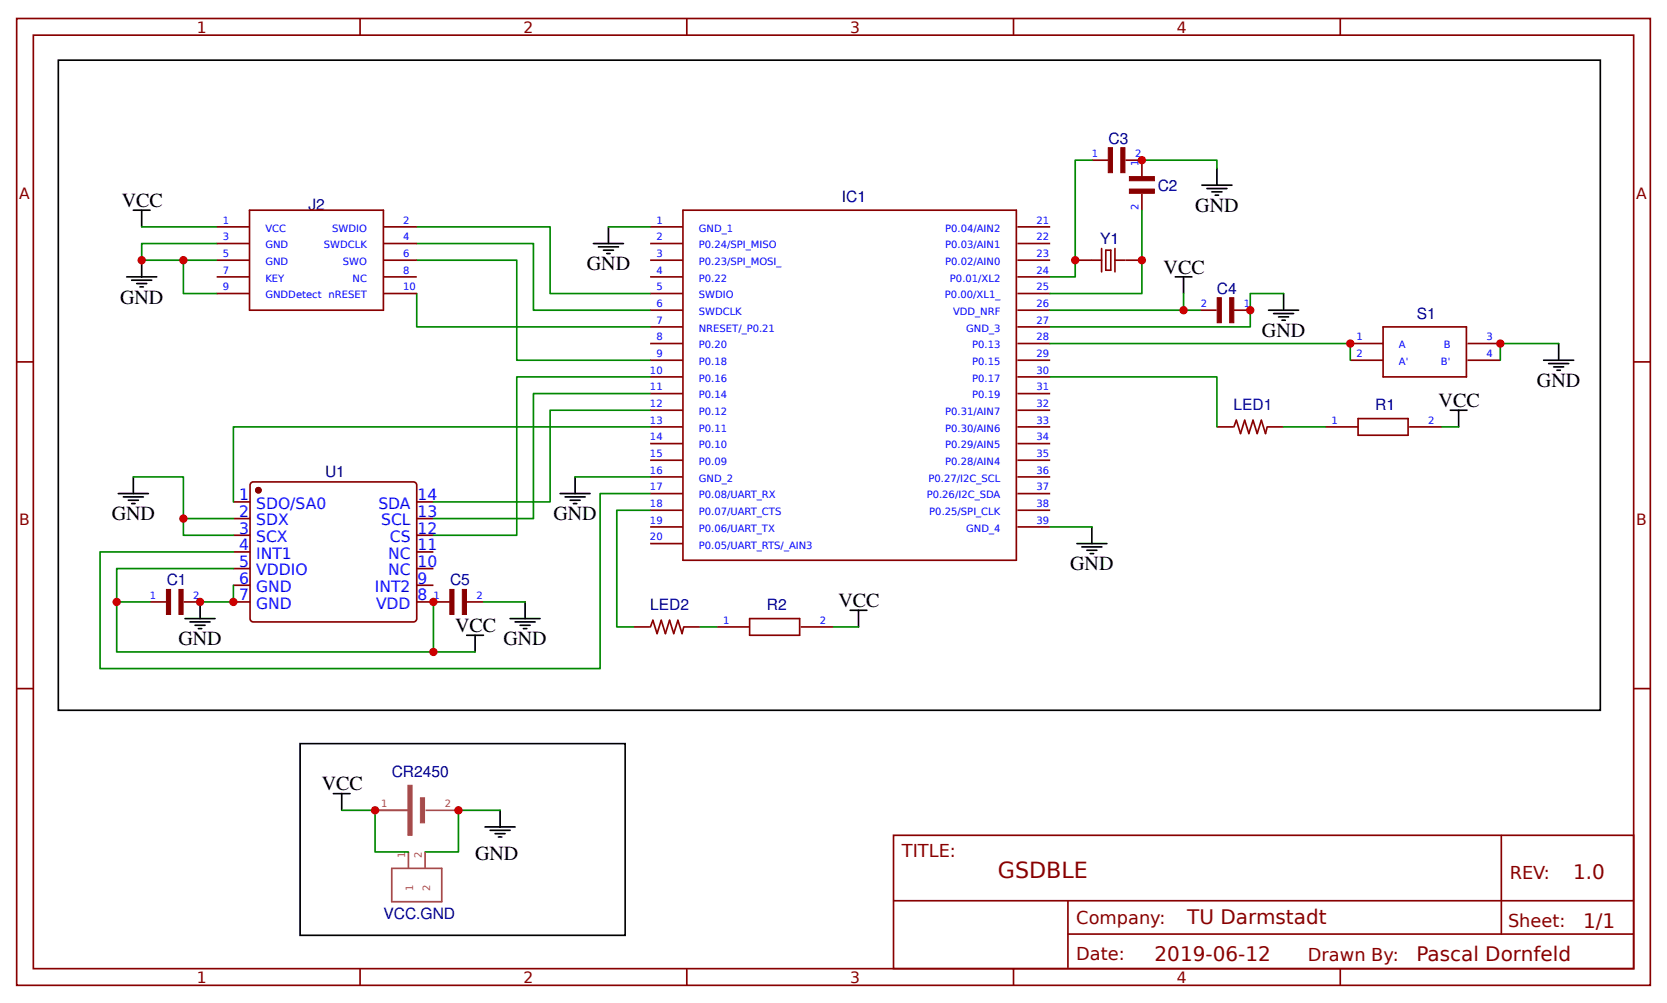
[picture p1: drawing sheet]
<svg xmlns="http://www.w3.org/2000/svg" width="265mm" height="159mm" viewBox="0 0 265 159" stroke-linecap="round" stroke-linejoin="round" font-family="sans-serif">
<g fill="none" stroke="#800" stroke-width=".26">
<path d="M2.6 2.9h259.3v153.5h-259.3zM5.3 5.6h254v148.1h-254zM57.1 2.9v2.7M109 2.9v2.7M160.9 2.9v2.7M212.7 2.9v2.7M34.4 36h5.2M34.4 38.7h5.2M39.6 33.4h21.3v15.8h-21.3zM60.9 36h5.2M60.9 38.7h5.2M103.2 36h5.2"/>
<path d="M103.2 38.7h5.2M108.4 33.4h52.9v55.5h-52.9zM161.5 36h5.2M161.5 38.7h5.2M173.3 25.4h2.6M174.8 39.4v3.8M175.5 39.7h.8v3.2h-.8zM177 39.4v3.8M178.6 25.4h2.6v2.6M181.2 30.8v2.6M2.6 57.4h2.7M34.4 41.3h5.2"/>
<path d="M34.4 43.9h5.2M34.4 46.6h5.2M60.9 41.3h5.2M60.9 43.9h5.2M60.9 46.6h5.2M103.2 41.3h5.2M103.2 43.9h5.2M103.2 46.6h5.2M103.2 49.2h5.2M103.2 51.9h5.2M103.2 54.5h5.2M103.2 57.2h5.2"/>
<path d="M103.2 59.8h5.2M161.5 41.3h5.2M161.5 43.9h5.2M161.5 46.6h5.2M161.5 49.2h5.2M161.5 51.9h5.2M161.5 54.5h5.2M161.5 57.2h5.2M161.5 59.8h5.2M170.7 41.3h4.1M177 41.3h1.6M178.6 41.3h2.6"/>
<path d="M190.5 49.2h2.6M195.8 49.2h2.6M214.3 54.5h5.2M214.3 57.2h5.2M219.5 51.9h13.3v7.9h-13.3zM232.9 54.5h5.2M232.9 57.2h5.2M259.3 57.4h2.6M37 79.7h2.7M39.8 76.8l.4-.3 25.7 .1 .2 .4v21.5l-.5 .2-25.7-.1-.2-.4zM66.1 79.7h2.7M103.2 62.5h5.2"/>
<path d="M103.2 65.1h5.2M103.2 67.8h5.2M103.2 70.4h5.2M103.2 73.1h5.2M103.2 75.7h5.2M103.2 78.3h5.2M161.5 62.5h5.2M161.5 65.1h5.2M161.5 67.8h5.2M161.5 70.4h5.2M161.5 73.1h5.2M161.5 75.7h5.2"/>
<path d="M161.5 78.3h5.2M193.1 67.8h2.7M195.8 67.8l.4-1.1 .7 2.1 .7-2.1 .6 2.1 .7-2.1 .6 2.1 .7-2.1 .7 2.1 .2-1h2.6M210.3 67.8h5.3M215.6 66.4h7.9v2.7h-7.9zM223.7 67.8h5.2M23.8 95.5h2.6M29.1 95.5h2.6M37 82.3h2.7M37 85h2.7M37 87.6h2.7M37 90.2h2.7"/>
<path d="M37 92.9h2.7M37 95.5h2.7M66.1 82.3h2.7M66.1 85h2.7M66.1 87.6h2.7M66.1 90.2h2.7M66.1 92.9h2.7M66.1 95.5h5.3M74.1 95.5h2.6M100.5 99.5h2.6M103.2 81h5.2M103.2 83.6h5.2"/>
<path d="M103.2 86.3h5.2M103.2 99.5l.4-1 .7 2.1 .6-2.1 .7 2.1 .7-2.1 .6 2.1 .7-2.1 .7 2.1 .2-1.1h2.6M113.8 99.5h5.2M119 98.2h7.9v2.6h-7.9zM127.1 99.5h5.2M161.5 81h5.2M161.5 83.6h5.2M2.6 109.3h2.7M259.3 109.3h2.6M141.8 132.6h117.5v21.1h-117.5zM238.3 132.6v15.7M57.1 153.7v2.7"/>
<path d="M109 153.7v2.7M141.8 143h117.4M160.9 153.7v2.7M169.5 148.3h89.7M169.5 143v10.6M212.7 153.7v2.7"/>
</g>
<circle cx="41" cy="77.8" r=".4" fill="#800" stroke="#800" stroke-width=".26"/>
<g fill="none" stroke="#000" stroke-width=".26">
<path d="M9.3 9.6h244.7v103.1h-244.7zM21.2 33.4h2.6M22.5 33.4v2.6M94.2 38.7h4.8M95 39.2h3.2M95.8 39.7h1.6M96.6 36v2.7M190.8 29.4h4.7M191.6 29.9h3.1M192.4 30.5h1.5M192.9 31h.5M193.1 26.7v2.7"/>
<path d="M20.1 43.9h4.8M20.9 44.5h3.2M21.7 45h1.6M22.2 45.5h.6M22.5 41.3v2.6M96.3 40.2h.5M186.5 43.9h2.7M187.9 43.9v2.7M201.3 49.2h4.8M202.1 49.8h3.2M202.9 50.3h1.6M203.5 50.8h.5"/>
<path d="M203.7 46.6v2.6M245 57.2h4.8M245.8 57.7h3.2M246.6 58.2h1.6M247.1 58.8h.5M247.4 54.5v2.7M18.8 78.3h4.7M19.6 78.9h3.2M20.4 79.4h1.6M20.9 79.9h.5M21.2 75.7v2.6M88.9 78.3h4.8"/>
<path d="M89.7 78.9h3.2M90.5 79.4h1.6M91 79.9h.5M91.3 75.7v2.6M230.2 65.1h2.6M231.5 65.1v2.7M29.4 98.2h4.7M30.2 98.7h3.1M31 99.2h1.5M31.5 99.8h.5M31.7 95.5v2.7M81 98.2h4.7"/>
<path d="M81.8 98.7h3.1M82.5 99.2h1.6M83.1 99.8h.5M83.3 95.5v2.7M134.9 96.9h2.7M136.3 96.9v2.6M170.9 86.3h4.8M171.7 86.8h3.2M172.5 87.3h1.6M173 87.9h.6M173.3 83.6v2.7M47.6 118h51.6v30.5h-51.6z"/>
<path d="M74.1 100.8h2.6M75.4 100.8v2.7M52.9 126h2.7M54.2 126v2.6M77 131.3h4.8M77.8 131.8h3.2M78.6 132.3h1.6M79.1 132.8h.5M79.4 128.6v2.7"/>
</g>
<g fill="none" stroke="#080" stroke-width=".26">
<path d="M22.5 36h11.9M34.4 38.7h-11.9v2.6h11.9M66.1 38.7h18.6v10.5h18.5M66.1 36h21.2v10.6h15.9M96.6 36h6.6M173.3 25.4h-2.6v18.5h-4M181.2 33.4v13.2h-14.5M181.2 25.4h11.9v1.3M29.1 41.3v5.3h5.3M66.1 46.6v5.3h37.1M66.1 41.3h15.9v15.9h21.2M103.2 59.8h-21.2v25.2h-13.2"/>
<path d="M166.7 59.8h26.4v8M166.7 54.5h47.6v2.7M187.9 46.6v2.6h-21.2M187.9 49.2h2.6M203.7 46.6h-5.3v5.3h-31.7M247.4 54.5h-9.3v2.7M21.2 75.7h7.9v6.6h7.9M91.3 75.7h11.9M103.2 62.5h-18.5v19.8h-15.9M103.2 65.1h-15.9v14.6h-18.5M103.2 67.8h-66.2v11.9M103.2 78.3h-8v27.8h-79.3v-18.5h21.1"/>
<path d="M203.7 67.8h6.6M228.9 67.8h2.6M18.5 95.5h5.3M29.1 82.3v2.7h7.9M37 90.2h-18.5v13.3h50.3v-8M37 92.9v2.6h-5.3M76.7 95.5h6.6M103.2 81h-5.3v18.5h2.6M111.1 99.5h2.7M132.3 99.5h4M166.7 83.6h6.6M68.8 103.5h6.6"/>
<path d="M54.2 128.6h5.3v6.6h5.3M79.4 128.6h-6.6v6.6h-5.3"/>
</g>
<g fill="#800" stroke="#800" stroke-width=".16">
<path d="M179.3 30h3.9v.7h-3.9z"/>
<path d="M179.3 28h3.9v.7h-3.9z"/>
<path d="M177.9 23.4h.7v4h-.7z"/>
<path d="M175.9 23.4h.7v4h-.7z"/>
<path d="M193.2 47.3h.6v3.9h-.6z"/>
<path d="M195.2 47.3h.6v3.9h-.6z"/>
<path d="M28.4 93.6h.7v3.9h-.7z"/>
<path d="M26.4 93.6h.7v3.9h-.7z"/>
<path d="M73.4 93.6h.6v3.9h-.6z"/>
<path d="M71.4 93.6h.7v3.9h-.7z"/>
</g>
<g fill="#a54b4b" stroke="#a54b4b" stroke-width=".16">
<path d="M64.7 124.6h.7v8h-.7z"/>
<path d="M66.7 126.6h.7v4h-.7z"/>
</g>
<path d="M59.5 128.6h5.2M62.2 137.8h7.9v5.3h-7.9zM64.8 135.2v2.6M67.5 135.2v2.6M67.6 128.6h5.2" fill="none" stroke="#a54b4b" stroke-width=".26"/>
<g fill="#c00">
<circle cx="31.8" cy="95.5" r=".66"/>
<circle cx="18.5" cy="95.5" r=".66"/>
<circle cx="72.8" cy="128.6" r=".66"/>
<circle cx="59.5" cy="128.6" r=".66"/>
<circle cx="68.8" cy="95.5" r=".66"/>
<circle cx="68.8" cy="103.5" r=".66"/>
<circle cx="198.4" cy="49.2" r=".66"/>
<circle cx="29.1" cy="82.3" r=".66"/>
<circle cx="181.2" cy="25.4" r=".66"/>
<circle cx="181.2" cy="41.3" r=".66"/>
<circle cx="238.1" cy="54.5" r=".66"/>
<circle cx="214.3" cy="54.5" r=".66"/>
<circle cx="29.1" cy="41.3" r=".66"/>
<circle cx="37" cy="95.5" r=".66"/>
<circle cx="22.5" cy="41.3" r=".66"/>
<circle cx="187.9" cy="49.2" r=".66"/>
<circle cx="170.7" cy="41.3" r=".66"/>
</g>
<text font-size="3.5" fill="#800" x="158.4" y="139.4">GSDBLE</text>
<g font-size="3.2">
<text x="19.3" y="32.8">VCC</text>
<text x="189.7" y="33.6">GND</text>
<text x="93.1" y="42.9">GND</text>
<text x="184.7" y="43.4">VCC</text>
<text x="19" y="48.2">GND</text>
<text x="200.3" y="53.5">GND</text>
<text x="228.3" y="64.6">VCC</text>
<text x="243.9" y="61.4">GND</text>
<text x="17.7" y="82.6">GND</text>
<text x="87.8" y="82.6">GND</text>
<text x="169.9" y="90.5">GND</text>
<text x="72.2" y="100.3">VCC</text>
<text x="133.1" y="96.3">VCC</text>
<text x="28.3" y="102.4">GND</text>
<text x="79.9" y="102.4">GND</text>
<text x="51.1" y="125.4">VCC</text>
<text x="75.4" y="136.6">GND</text>
</g>
<g font-size="3.2" fill="#800">
<text x="249.7" y="139.5">1.0</text>
<text x="188.4" y="146.7">TU Darmstadt</text>
<text x="251.3" y="147.3">1/1</text>
<text x="183.3" y="152.6">2019-06-12</text>
<text x="224.8" y="152.5">Pascal Dornfeld</text>
</g>
<g font-size="2.8" fill="#800">
<text x="143.1" y="136">TITLE:</text>
<text x="239.6" y="139.5">REV:</text>
<text x="170.8" y="146.7">Company:</text>
<text x="239.3" y="147.1">Sheet:</text>
<text x="170.8" y="152.4">Date:</text>
<text x="207.6" y="152.5">Drawn By:</text>
</g>
<g font-size="2.5" fill="#800">
<text x="31.2" y="5.2">1</text>
<text x="83.1" y="5.2">2</text>
<text x="134.9" y="5.2">3</text>
<text x="186.8" y="5.2">4</text>
<text x="3" y="31.5">A</text>
<text x="259.7" y="31.5">A</text>
<text x="3" y="83.4">B</text>
<text x="259.7" y="83.4">B</text>
<text x="31.2" y="156">1</text>
<text x="83.1" y="156">2</text>
<text x="134.9" y="156">3</text>
<text x="186.8" y="156">4</text>
</g>
<g font-size="2.5" fill="#000080">
<text x="175.9" y="22.8">C3</text>
<text x="48.9" y="33.4">J2</text>
<text x="133.6" y="32">IC1</text>
<text x="183.8" y="30.3">C2</text>
<text x="174.6" y="38.7">Y1</text>
<text x="193.1" y="46.6">C4</text>
<text x="224.9" y="50.6">S1</text>
<text x="195.8" y="65.1">LED1</text>
<text x="218.3" y="65.1">R1</text>
<text x="51.6" y="75.7">U1</text>
<text x="26.5" y="92.9">C1</text>
<text x="71.4" y="92.9">C5</text>
<text x="103.2" y="96.9">LED2</text>
<text x="121.7" y="96.9">R2</text>
<text x="62.2" y="123.3">CR2450</text>
<text x="60.9" y="145.8">VCC.GND</text>
</g>
<g font-size="2.5" fill="#00f">
<text x="38" y="79.4">1</text>
<text x="38" y="82">2</text>
<text x="40.7" y="80.7">SDO/SA0</text>
<text x="40.7" y="83.4">SDX</text>
<text x="60.1" y="80.7">SDA</text>
<text x="60.5" y="83.4">SCL</text>
<text x="66.3" y="82">13</text>
<text x="66.3" y="79.4">14</text>
<text x="38" y="84.7">3</text>
<text x="38" y="87.3">4</text>
<text x="38" y="90">5</text>
<text x="40.7" y="86">SCX</text>
<text x="40.7" y="88.7">INT1</text>
<text x="61.6" y="88.7">NC</text>
<text x="61.9" y="86">CS</text>
<text x="66.3" y="90">10</text>
<text x="66.3" y="87.3">11</text>
<text x="66.3" y="84.7">12</text>
<text x="38" y="92.6">6</text>
<text x="38" y="95.3">7</text>
<text x="40.7" y="91.3">VDDIO</text>
<text x="40.7" y="94">GND</text>
<text x="59.5" y="94">INT2</text>
<text x="61.6" y="91.3">NC</text>
<text x="66.3" y="95.3">8</text>
<text x="66.3" y="92.6">9</text>
<text x="40.7" y="96.6">GND</text>
<text x="59.7" y="96.6">VDD</text>
</g>
<g font-size="1.6" fill="#00f">
<text x="173.3" y="24.9">1</text>
<text x="180.2" y="24.9">2</text>
<text x="180.7" y="26.4" transform="rotate(-90 180.7 26.4)">1</text>
<text x="35.4" y="35.5">1</text>
<text x="64" y="35.5">2</text>
<text x="104.2" y="35.5">1</text>
<text x="164.5" y="35.5">21</text>
<text x="180.7" y="33.3" transform="rotate(-90 180.7 33.3)">2</text>
<text x="35.4" y="38.1">3</text>
<text x="35.4" y="40.8">5</text>
<text x="42.1" y="36.8">VCC</text>
<text x="42.1" y="39.4">GND</text>
<text x="51.4" y="39.4">SWDCLK</text>
<text x="52.7" y="36.8">SWDIO</text>
<text x="64" y="38.1">4</text>
<text x="64" y="40.8">6</text>
<text x="104.2" y="38.1">2</text>
<text x="104.2" y="40.8">3</text>
<text x="110.9" y="36.8">GND_1</text>
<text x="110.9" y="39.4">P0.24/SPI_MISO</text>
<text x="150" y="36.8">P0.04/AIN2</text>
<text x="150" y="39.4">P0.03/AIN1</text>
<text x="164.5" y="38.1">22</text>
<text x="164.5" y="40.8">23</text>
<text x="35.4" y="43.4">7</text>
<text x="35.4" y="46.1">9</text>
<text x="42.1" y="42.1">GND</text>
<text x="42.1" y="44.7">KEY</text>
<text x="42.1" y="47.4">GNDDetect nRESET</text>
<text x="54.4" y="42.1">SWO</text>
<text x="56" y="44.7">NC</text>
<text x="64" y="43.4">8</text>
<text x="64" y="46.1">10</text>
<text x="104.2" y="43.4">4</text>
<text x="104.2" y="46.1">5</text>
<text x="110.9" y="42.1">P0.23/SPI_MOSI_</text>
<text x="110.9" y="44.7">P0.22</text>
<text x="110.9" y="47.4">SWDIO</text>
<text x="150" y="47.4">P0.00/XL1_</text>
<text x="150" y="42.1">P0.02/AIN0</text>
<text x="150.8" y="44.7">P0.01/XL2</text>
<text x="164.5" y="43.4">24</text>
<text x="164.5" y="46.1">25</text>
<text x="104.2" y="48.7">6</text>
<text x="104.2" y="51.4">7</text>
<text x="110.9" y="50">SWDCLK</text>
<text x="110.9" y="52.7">NRESET/_P0.21</text>
<text x="151.3" y="50">VDD_NRF</text>
<text x="153.3" y="52.7">GND_3</text>
<text x="164.5" y="48.7">26</text>
<text x="164.5" y="51.4">27</text>
<text x="190.6" y="48.7">2</text>
<text x="197.4" y="48.7">1</text>
<text x="103.2" y="59.3">10</text>
<text x="104.2" y="54">8</text>
<text x="104.2" y="56.7">9</text>
<text x="110.9" y="55.3">P0.20</text>
<text x="110.9" y="58">P0.18</text>
<text x="154.3" y="55.3">P0.13</text>
<text x="154.3" y="58">P0.15</text>
<text x="164.5" y="54">28</text>
<text x="164.5" y="56.7">29</text>
<text x="164.5" y="59.3">30</text>
<text x="215.3" y="54">1</text>
<text x="215.3" y="56.7">2</text>
<text x="222" y="55.3">A</text>
<text x="222" y="58">A'</text>
<text x="228.7" y="58">B'</text>
<text x="229.1" y="55.3">B</text>
<text x="236" y="54">3</text>
<text x="236" y="56.7">4</text>
<text x="103.2" y="61.9">11</text>
<text x="103.2" y="64.6">12</text>
<text x="110.9" y="60.6">P0.16</text>
<text x="110.9" y="63.2">P0.14</text>
<text x="110.9" y="65.9">P0.12</text>
<text x="150" y="65.9">P0.31/AIN7</text>
<text x="154.3" y="60.6">P0.17</text>
<text x="154.3" y="63.2">P0.19</text>
<text x="164.5" y="61.9">31</text>
<text x="164.5" y="64.6">32</text>
<text x="103.2" y="67.2">13</text>
<text x="103.2" y="69.9">14</text>
<text x="110.9" y="68.5">P0.11</text>
<text x="110.9" y="71.2">P0.10</text>
<text x="150" y="68.5">P0.30/AIN6</text>
<text x="150" y="71.2">P0.29/AIN5</text>
<text x="164.5" y="67.2">33</text>
<text x="164.5" y="69.9">34</text>
<text x="211.3" y="67.2">1</text>
<text x="226.7" y="67.2">2</text>
<text x="103.2" y="72.5">15</text>
<text x="103.2" y="75.2">16</text>
<text x="103.2" y="77.8">17</text>
<text x="110.9" y="73.8">P0.09</text>
<text x="110.9" y="76.5">GND_2</text>
<text x="147.4" y="76.5">P0.27/I2C_SCL</text>
<text x="150" y="73.8">P0.28/AIN4</text>
<text x="164.5" y="72.5">35</text>
<text x="164.5" y="75.2">36</text>
<text x="164.5" y="77.8">37</text>
<text x="103.2" y="80.5">18</text>
<text x="103.2" y="83.1">19</text>
<text x="110.9" y="79.1">P0.08/UART_RX</text>
<text x="110.9" y="81.8">P0.07/UART_CTS</text>
<text x="147.1" y="79.1">P0.26/I2C_SDA</text>
<text x="147.5" y="81.8">P0.25/SPI_CLK</text>
<text x="164.5" y="80.5">38</text>
<text x="164.5" y="83.1">39</text>
<text x="103.2" y="85.8">20</text>
<text x="110.9" y="84.4">P0.06/UART_TX</text>
<text x="110.9" y="87.1">P0.05/UART_RTS/_AIN3</text>
<text x="153.3" y="84.4">GND_4</text>
<text x="23.8" y="95">1</text>
<text x="30.7" y="95">2</text>
<text x="68.8" y="95">1</text>
<text x="75.6" y="95">2</text>
<text x="114.8" y="99">1</text>
<text x="130.1" y="99">2</text>
</g>
<g font-size="1.6" fill="#a54b4b">
<text x="60.5" y="128.1">1</text>
<text x="70.6" y="128.1">2</text>
<text x="64.3" y="136.2" transform="rotate(-90 64.3 136.2)">1</text>
<text x="66.9" y="136.2" transform="rotate(-90 66.9 136.2)">2</text>
<text x="65.6" y="141.4" transform="rotate(-90 65.6 141.4)">1</text>
<text x="68.2" y="141.4" transform="rotate(-90 68.2 141.4)">2</text>
</g>
</svg>
